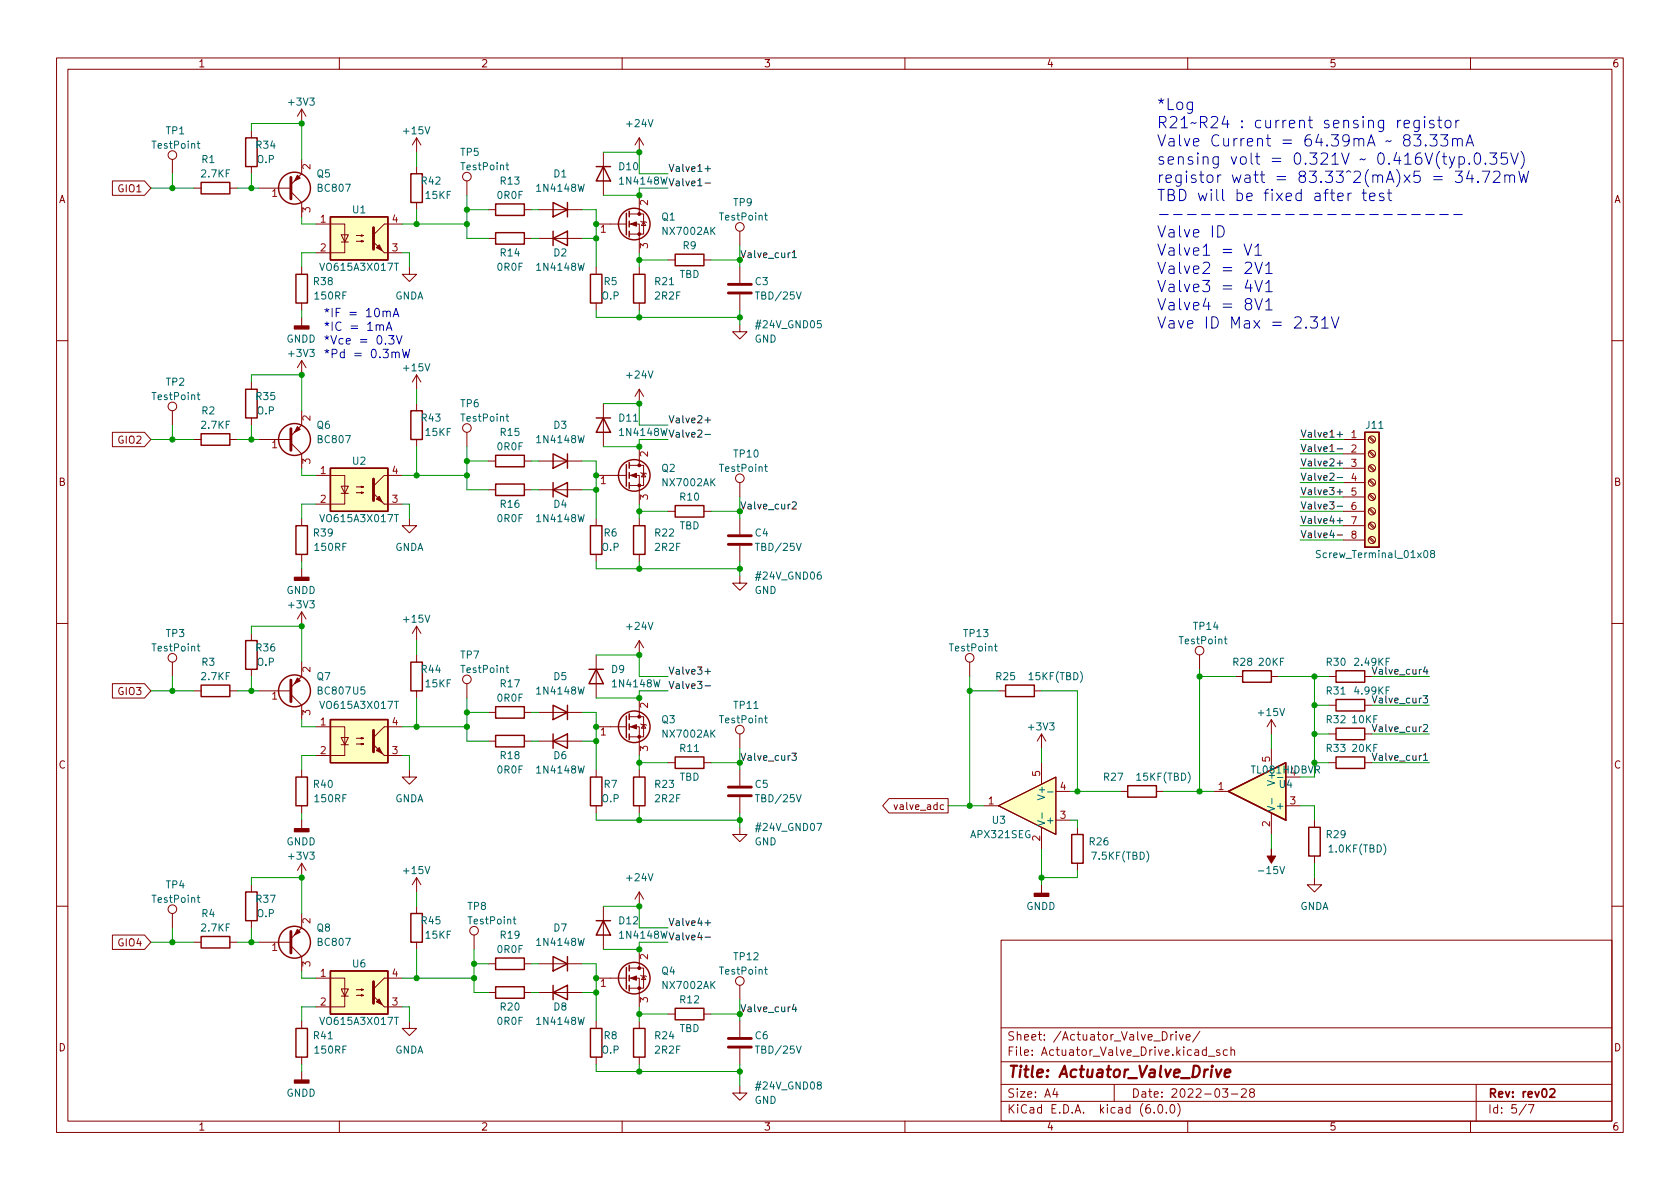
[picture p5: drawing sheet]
<svg xmlns="http://www.w3.org/2000/svg" width="297mm" height="210mm" viewBox="0 0 297 210" stroke-linecap="round" stroke-linejoin="round" font-family="sans-serif">
<g fill="none" stroke="#840000" stroke-width=".18">
<path d="M10 10.2h277v190.1h-277zM12 12.2h273v186.1h-273zM53.3 19.3v2.5M53.3 19.3l-.7 1.3M53.3 19.3l.8 1.3M60 10.2v2M110 10.2v2M160 10.2v2M210 10.2v2M260 10.2v2M19.9 32h5.7l1.1 1.3-1.1 1.2h-5.7zM30.5 28.2v2.5"/>
<path d="M34.3 33.3h1.3M40.6 33.3h1.3M44.4 23.1v1.3M44.4 29.5v1.2M45.7 33.3h5.7M51.4 33.9l1.9 1.9v2.5M53.3 28.2v2.5l-1.9 1.9M55.9 39.6h5.1v5.1h-5.1M71.1 39.6h-3.2l-1.9 1.9M73.7 24.4v2.5M73.7 29.5v1.2M73.7 35.8v1.3"/>
<path d="M73.7 24.4l-.8 1.2M73.7 24.4l.7 1.2M82.5 32v2.5M86.4 37.1h1.2M92.7 37.1h1.3M95.2 37.1h7.7M105.4 39.6h5.3M106.7 26.9v7.6M111.3 39.6h1.7v5.1M111.3 37.8h2.5v3.6h-2.5M113 24.4v2.5M113 34.5v3.3"/>
<path d="M113 24.4l-.7 1.2M113 24.4l.8 1.2M113.3 39.1l.1 .1h.8l.1 .2M113.8 39.2l.4 .7h-.8zM53.3 47.2v1.3M53.3 53.6v1.3M53.3 56.1v1.6M60.3 41.5h1.3l-.6 1.3zM60.3 42.8h1.3M63 42.7h1.3l-.4 .1v-.3l.4 .2M63 41.7h1.3l-.4 .1v-.3l.4 .2M67.9 44.7h3.2"/>
<path d="M72.4 47.2v1.3h1.3l-1.3 1.3-1.3-1.3h1.3M86.4 42.2h1.2M92.7 42.2h1.3M95.2 42.2h7.7M105.4 47.2v1.3M105.4 53.6v1.3M113 47.2v1.3M113 53.6v1.3M118.1 46h1.3M124.5 46h1.2M130.8 57.4v1.3h1.3l-1.3 1.2-1.3-1.2h1.3M130.8 40.9v2.5"/>
<path d="M130.8 47.2v2.8M130.8 52.1v2.8M10 60.2h2M19.9 76.4h5.7l1.1 1.3-1.1 1.3h-5.7zM30.5 72.6v2.6M34.3 77.7h1.3M40.6 77.7h1.3M44.4 67.6v1.2M44.4 73.9v1.3M45.7 77.7h5.7M51.4 78.4l1.9 1.9v2.5M53.3 72.6v2.6l-1.9 1.9"/>
<path d="M53.3 63.7v2.6M53.3 63.7l-.7 1.3M53.3 63.7l.8 1.3M73.7 66.3v2.5M73.7 71.4v1.2M73.7 77.7v1.3M73.7 66.3l-.8 1.3M73.7 66.3l.7 1.3M82.5 76.4v2.6M106.7 71.4v7.6M113 68.8v2.6M113 79v3.3"/>
<path d="M113 68.8l-.7 1.3M113 68.8l.8 1.3M237.5 77.7h3.8M242 79.9l.9 .9M242 77.4l.9 .8M242.2 79.8l.9 .8M242.2 77.2l.9 .8M285 60.2h2M53.3 91.7v1.3M53.3 98v1.3M55.9 84.1h5.1v5h-5.1M60.3 86h1.3l-.6 1.2z"/>
<path d="M60.3 87.2h1.3M63 87.1h1.3l-.4 .1v-.2l.4 .1M63 86.1h1.3l-.4 .1v-.2l.4 .1M67.9 89.1h3.2M71.1 84.1h-3.2l-1.9 1.9M72.4 91.7v1.3h1.3l-1.3 1.2-1.3-1.2h1.3M86.4 86.6h1.2M86.4 81.5h1.2M92.7 86.6h1.3M92.7 81.5h1.3M95.2 86.6h7.7M95.2 81.5h7.7"/>
<path d="M105.4 91.7v1.3M105.4 98v1.3M105.4 84.1h5.3M111.3 84.1h1.7v5M111.3 82.3h2.5v3.5h-2.5M113 91.7v1.3M113 98v1.3M113.3 83.6l.1 .1h.8l.1 .1M113.8 83.7l.4 .6h-.8zM118.1 90.4h1.3M124.5 90.4h1.2M130.8 85.3v2.6"/>
<path d="M130.8 91.7v2.8M130.8 96.5v2.8M237.5 80.3h3.8M237.5 82.8h3.8M237.5 85.3h3.8M237.5 87.9h3.8M237.5 90.4h3.8M237.5 93h3.8M237.5 95.5h3.8M242 95.2l.9 .8M242 92.6l.9 .9M242 90.1l.9 .8"/>
<path d="M242 87.5l.9 .9M242 85l.9 .8M242 82.5l.9 .8M242.2 95l.9 .8M242.2 92.5l.9 .8M242.2 89.9l.9 .8M242.2 87.4l.9 .8M242.2 84.8l.9 .9M242.2 82.3l.9 .8M10 110.2h2M30.5 117.1v2.5M44.4 112v1.3"/>
<path d="M44.4 118.4v1.2M53.3 117.1v2.5l-1.9 1.9M53.3 100.6v1.5M53.3 108.2v2.5M53.3 108.2l-.7 1.3M53.3 108.2l.8 1.3M73.7 110.7v2.6M73.7 115.8v1.3M73.7 110.7l-.8 1.3M73.7 110.7l.7 1.3M105.4 115.8v7.6M113 113.3v2.5"/>
<path d="M113 113.3l-.7 1.2M113 113.3l.8 1.2M130.8 101.8v1.3h1.3l-1.3 1.3-1.3-1.3h1.3M171.4 117.1v2.5M212.1 115.8v2.6M218.4 119.6h1.3M224.8 119.6h1.3M234.9 119.6h1.3M241.3 119.6h1.3M285 110.2h2M19.9 120.9h5.7l1.1 1.3-1.1 1.2h-5.7zM34.3 122.2h1.3"/>
<path d="M40.6 122.2h1.3M45.7 122.2h5.7M51.4 122.8l1.9 1.9v2.5M53.3 136.1v1.3M55.9 128.5h5.1v5.1h-5.1M60.3 130.4h1.3l-.6 1.3zM60.3 131.7h1.3M63 131.6h1.3l-.4 .1v-.3l.4 .2M63 130.6h1.3l-.4 .1v-.3l.4 .2M67.9 133.6h3.2M71.1 128.5h-3.2l-1.9 1.9M72.4 136.1v1.3h1.3l-1.3 1.3-1.3-1.3h1.3"/>
<path d="M73.7 122.2v1.2M82.5 120.9v2.5M86.4 126h1.2M86.4 131.1h1.2M92.7 126h1.3M92.7 131.1h1.3M95.2 126h7.7M95.2 131.1h7.7M105.4 136.1v1.3M105.4 128.5h5.3M111.3 128.5h1.7v5.1M111.3 126.7h2.5v3.6h-2.5"/>
<path d="M113 123.4v3.3M113 136.1v1.3M113.3 128l.1 .1h.8l.1 .2M113.8 128.1l.4 .7h-.8zM118.1 134.9h1.3M124.5 134.9h1.2M130.8 129.8v2.5M130.8 136.1v2.8M176.5 122.2h1.3M182.9 122.2h1.2M184.1 129.8v2.5M184.1 134.9v3.8"/>
<path d="M184.1 129.8l-.7 1.3M184.1 129.8l.8 1.3M186.7 139.9h2.5M198.1 139.9h1.3M204.5 139.9h1.2M214.6 139.9h2.6M224.8 127.2v2.6M224.8 132.3v3.8M224.8 127.2l-.8 1.3M224.8 127.2l.8 1.3M234.9 124.7h1.3M234.9 129.8h1.3"/>
<path d="M234.9 134.9h1.3M241.3 124.7h1.3M241.3 129.8h1.3M241.3 134.9h1.3M44.4 156.5v1.2M53.3 142.5v1.3M53.3 145v1.6M53.3 152.6v2.6M53.3 152.6l-.7 1.3M53.3 152.6l.8 1.3M73.7 155.2v2.5M73.7 155.2l-.8 1.3"/>
<path d="M73.7 155.2l.7 1.3M105.4 142.5v1.3M113 157.7l-.7 1.3M113 142.5v1.3M113 157.7v2.6M113 157.7l.8 1.3M130.8 146.3v1.3h1.3l-1.3 1.2-1.3-1.2h1.3M130.8 141v2.8M157.2 141.2h10.4v2.6h-10.4l-1.1-1.3zM158.1 142.3l.3 .9 .3-.9M174 142.5h2.5M176.5 142.5l10.2-5.1v10.2z"/>
<path d="M184.1 146.3v3.8M184.1 156.5v1.5M186.7 145h2.5M190.5 146.3v1.3M190.5 152.6v1.3M224.8 143.8v3.8M227.3 142.5h2.6M232.4 155.2v1.3h1.3l-1.3 1.2-1.3-1.2h1.3M232.4 145v1.3M232.4 151.4v1.2M10 160.2h2M19.9 165.3h5.7l1.1 1.3-1.1 1.3h-5.7z"/>
<path d="M30.5 161.5v2.6M34.3 166.6h1.3M40.6 166.6h1.3M44.4 162.8v1.3M45.7 166.6h5.7M51.4 167.3l1.9 1.9v2.5M53.3 161.5v2.6l-1.9 1.9M55.9 173h5.1v5h-5.1M60.3 174.9h1.3l-.6 1.2zM60.3 176.1h1.3M63 176h1.3l-.4 .1v-.2l.4 .1M63 175h1.3l-.4 .1v-.2l.4 .1"/>
<path d="M67.9 178h3.2M71.1 173h-3.2l-1.9 1.9M73.7 160.3v1.2M73.7 166.6v1.3M83.8 165.3v2.6M86.4 170.4h1.2M86.4 175.5h1.2M92.7 170.4h1.3M92.7 175.5h1.3M95.2 170.4h7.7M95.2 175.5h7.7M105.4 173h5.3"/>
<path d="M106.7 160.3v7.6M111.3 173h1.7v5M111.3 171.2h2.5v3.5h-2.5M113 167.9v3.3M113.3 172.5l.1 .1h.8l.1 .1M113.8 172.6l.4 .6h-.8zM118.1 179.3h1.3M124.5 179.3h1.2M130.8 174.2v2.6M177 166.3h108v32h-108zM285 160.2h2M53.3 180.6v1.3"/>
<path d="M53.3 186.9v1.3M53.3 189.5v1.5M60 198.3v2M72.4 180.6v1.3h1.3l-1.3 1.2-1.3-1.2h1.3M105.4 180.6v1.3M105.4 186.9v1.3M110 198.3v2M113 180.6v1.3M113 186.9v1.3M130.8 192v1.3h1.3l-1.3 1.3-1.3-1.3h1.3M130.8 180.6v2.8M130.8 185.4v2.8"/>
<path d="M160 198.3v2M177 194.8h108M177 191.8h108M177 187.8h108M177 181.8h108M186.5 192.5l-.4 1h1M186.9 193v1M197 191.8v3M204.1 196.7v.1M204.9 195.4l.2-.1a.81 .81 0 0 1 .6 .7 .81 .81 0 0 1-.3 .8h-.2a.81 .81 0 0 1-.6-.6 .81 .81 0 0 1 .3-.8zM206.2 196.7v.1M207 182.9v1"/>
<path d="M207.1 195.4l.1-.1a.81 .81 0 0 1 .6 .7 .81 .81 0 0 1-.3 .8h-.1a.81 .81 0 0 1-.6-.6 .81 .81 0 0 1 .3-.8zM207.4 182.9l-.3 .1-.1 .2M207.9 182.4v.2M207.9 182.9v1M208.2 195.1a1.72 1.72 0 0 1 0 2.3M208.5 182.9l.4 1 .3-1M209.7 183.4l.7-.1v-.3l-.5-.1-.2 .2 .1 .8h.6M210 198.3v2M212.1 182.4l-1.2 1.9M213.3 185.7l-.4-.1-.3 .3v.4l.1 .3h.6M213.3 185.1v1.5M213.6 186.8h1.2"/>
<path d="M215.6 185.7l-.3-.1-.2 .2v.3l.5 .1v.4h-.5M216.1 192.5h1l-.5 .6 .4 .1v.7l-.2 .1h-.4l-.3-.1M217 185.7l-.4-.1-.3 .3v.4l.1 .3h.6M217.6 185.8l.3-.2 .3 .1 .1 .9M217.6 185.1v1.5M217.7 193.5h1.2M219.5 192.7l.6-.2 .2 .2 .1 .3-1 1h1M221.2 193.2l-.3-.3 .1-.2 .2-.2 .4 .1 .2 .2-.1 .2-.6 .2-.2 .3 .1 .4 .2 .1h.4l.2-.3-.1-.4-.2-.1M260 198.3v2M261 191.8v6.5M269.9 195.3l-1.3 1.9M270.2 195.3h1l-.6 1.5"/>
<circle cx="30.5" cy="27.4" r=".76"/>
<circle cx="82.5" cy="31.2" r=".76"/>
<circle cx="130.8" cy="40.1" r=".76"/>
<circle cx="30.5" cy="71.9" r=".76"/>
<circle cx="82.5" cy="75.7" r=".76"/>
<circle cx="242.6" cy="77.7" r=".63"/>
<circle cx="130.8" cy="84.6" r=".76"/>
<circle cx="242.6" cy="80.3" r=".63"/>
<circle cx="242.6" cy="90.4" r=".63"/>
<circle cx="242.6" cy="82.8" r=".63"/>
<circle cx="242.6" cy="95.5" r=".63"/>
<circle cx="242.6" cy="85.3" r=".63"/>
<circle cx="242.6" cy="93" r=".63"/>
<circle cx="242.6" cy="87.9" r=".63"/>
<circle cx="30.5" cy="116.3" r=".76"/>
<circle cx="171.4" cy="116.3" r=".76"/>
<circle cx="212.1" cy="115.1" r=".76"/>
<circle cx="82.5" cy="120.1" r=".76"/>
<circle cx="130.8" cy="129" r=".76"/>
<circle cx="30.5" cy="160.8" r=".76"/>
<circle cx="83.8" cy="164.6" r=".76"/>
<circle cx="130.8" cy="173.5" r=".76"/>
</g>
<path d="M274.1 192.7l.5-.2 .2 .2 .1 .3-.9 1h.9" fill="none" stroke="#840000" stroke-width=".3"/>
<path d="M215 189.1l.3 1.4 .7-1.4M216.5 189.8l1-.2v-.4l-.2-.1-.6 .1-.2 1 .3 .3 .5-.1" fill="none" stroke="#840000" stroke-width=".4"/>
<g fill="none" stroke="#840000" stroke-width=".25">
<path d="M35.6 32.3h5v2h-5zM43.4 24.4h2.1v5.1h-2.1zM58.4 38.3h10.2v7.7h-10.2zM72.6 30.7h2.1v5.1h-2.1zM87.6 36.1h5.1v2h-5.1zM97.8 35.8l2.5 1.3-2.5 1.2zM100.3 35.8v2.5M105.4 29.5h2.5M106.7 29.5l1.2 2.5h-2.5zM110.7 37.7v3.8M111.3 37.3v1M111.3 39.1v1"/>
<path d="M52.3 48.5h2.1v5.1h-2.1zM87.6 41.1h5.1v2.1h-5.1zM97.8 42.2l2.5-1.3v2.5zM97.8 40.9v2.5M104.4 48.5h2v5.1h-2zM111.3 40.9v1M112 48.5h2v5.1h-2zM119.4 45h5.1v2h-5.1zM35.6 76.7h5v2h-5zM43.4 68.8h2.1v5.1h-2.1zM72.6 72.6h2.1v5.1h-2.1zM105.4 73.9h2.5"/>
<path d="M106.7 73.9l1.2 2.5h-2.5zM241.3 76.4h2.5v20.4h-2.5zM52.3 93h2.1v5h-2.1zM58.4 82.8h10.2v7.6h-10.2zM87.6 85.6h5.1v2h-5.1zM87.6 80.5h5.1v2h-5.1zM97.8 86.6l2.5-1.3v2.6zM97.8 80.3l2.5 1.2-2.5 1.3zM97.8 85.3v2.6M100.3 80.3v2.5M104.4 93h2v5h-2zM110.7 82.2v3.8"/>
<path d="M111.3 81.8v1M111.3 83.6v1M111.3 85.3v1.1M112 93h2v5h-2zM119.4 89.4h5.1v2h-5.1zM43.4 113.3h2.1v5.1h-2.1zM72.6 117.1h2.1v5.1h-2.1zM104.1 118.4h2.6M105.4 118.4l1.3 2.5h-2.6zM219.7 118.6h5.1v2h-5.1zM236.2 118.6h5.1v2h-5.1zM35.6 121.2h5v2h-5z"/>
<path d="M52.3 137.4h2.1v5.1h-2.1zM58.4 127.2h10.2v7.7h-10.2zM87.6 130h5.1v2.1h-5.1zM87.6 125h5.1v2h-5.1zM97.8 124.7l2.5 1.3-2.5 1.2zM97.8 131.1l2.5-1.3v2.5zM97.8 129.8v2.5M100.3 124.7v2.5M104.4 137.4h2v5.1h-2zM110.7 126.6v3.8M111.3 126.2v1M111.3 128v1"/>
<path d="M111.3 129.8v1M112 137.4h2v5.1h-2zM119.4 133.9h5.1v2h-5.1zM177.8 121.2h5.1v2h-5.1zM199.4 138.9h5.1v2.1h-5.1zM217.2 139.9l10.1-5v10.1zM236.2 123.7h5.1v2h-5.1zM236.2 128.8h5.1v2h-5.1zM236.2 133.9h5.1v2h-5.1zM43.4 157.7h2.1v5.1h-2.1zM189.5 147.6h2v5h-2zM231.4 146.3h2v5.1h-2z"/>
<path d="M35.6 165.6h5v2h-5zM58.4 171.7h10.2v7.6h-10.2zM72.6 161.5h2.1v5.1h-2.1zM87.6 174.5h5.1v2h-5.1zM87.6 169.4h5.1v2h-5.1zM97.8 169.2l2.5 1.2-2.5 1.3zM97.8 175.5l2.5-1.3v2.6zM97.8 174.2v2.6M100.3 169.2v2.5M105.4 162.8h2.5M106.7 162.8l1.2 2.5h-2.5zM110.7 171.1v3.8"/>
<path d="M111.3 170.7v1M111.3 172.5v1M111.3 174.2v1.1M119.4 178.3h5.1v2h-5.1zM52.3 181.9h2.1v5h-2.1zM104.4 181.9h2v5h-2zM112 181.9h2v5h-2z"/>
<circle cx="52.1" cy="33.3" r="2.82"/>
<circle cx="112.1" cy="39.6" r="2.79"/>
<circle cx="52.1" cy="77.7" r="2.82"/>
<circle cx="112.1" cy="84.1" r="2.79"/>
<circle cx="52.1" cy="122.2" r="2.82"/>
<circle cx="112.1" cy="128.5" r="2.79"/>
<circle cx="52.1" cy="166.6" r="2.82"/>
<circle cx="112.1" cy="173" r="2.79"/>
</g>
<g fill="#840000" stroke="#840000" stroke-width=".18">
<path d="M224.8 150.1v1.3h.8l-.8 1.2-.8-1.2h.8z"/>
<path d="M52.6 75.4l.5 .5-1 .5z"/>
<path d="M111.5 173l1-.4v.7z"/>
<path d="M52.6 31l.5 .5-1 .5z"/>
<path d="M66 42.8l1.9 1.9z"/>
<path d="M66.5 43.8l.6-.5 .5 1z"/>
<path d="M111.5 84.1l1-.4v.7z"/>
<path d="M111.5 128.5l1-.4v.8z"/>
<path d="M66 131.7l1.9 1.9z"/>
<path d="M66.5 132.7l.6-.5 .5 1z"/>
<path d="M52.6 119.9l.5 .5-1 .5z"/>
<path d="M66 87.2l1.9 1.9z"/>
<path d="M66.5 88.3l.6-.5 .5 1z"/>
<path d="M66 176.1l1.9 1.9z"/>
<path d="M66.5 177.2l.6-.5 .5 1z"/>
<path d="M52.6 164.3l.5 .5-1 .5z"/>
<path d="M111.5 39.6l1-.4v.8z"/>
<circle cx="113" cy="174.7" r=".25"/>
<circle cx="113" cy="171.2" r=".25"/>
<circle cx="113" cy="85.8" r=".25"/>
<circle cx="113" cy="82.3" r=".25"/>
<circle cx="113" cy="130.3" r=".25"/>
<circle cx="113" cy="126.7" r=".25"/>
<circle cx="113" cy="41.4" r=".25"/>
<circle cx="113" cy="37.8" r=".25"/>
</g>
<g fill="#ffffc2" stroke="#ffffc2" stroke-width=".18">
<path d="M217.2 139.9l10.1-5v10.1z"/>
<path d="M241.3 76.4h2.5v20.4h-2.5z"/>
<path d="M176.5 142.5l10.2-5.1v10.2z"/>
<path d="M58.4 38.3h10.2v7.7h-10.2z"/>
<path d="M58.4 127.2h10.2v7.7h-10.2z"/>
<path d="M58.4 82.8h10.2v7.6h-10.2z"/>
<path d="M58.4 171.7h10.2v7.6h-10.2z"/>
</g>
<g fill="none" stroke="#006464" stroke-width=".18">
<path d="M34.9 25.4h.4M35 25v1l.3 .2M89.5 29.2h.4M89.6 28.8v1.1l.3 .1M135.2 38.1h.5M135.4 37.7v1l.3 .2M34.9 69.8h.4M35 69.4v1.1l.3 .2M89.5 73.6h.4M89.6 73.2v1.1l.3 .2M135.2 82.5h.5M135.4 82.1v1.1l.3 .2"/>
<path d="M233.5 97.4l-.5-.1-.2 .2v.3l.5 .3 .2 .3-.3 .2h-.5M253.2 97.9l-.3-.3 .1-.1 .2-.2 .3 .1 .2 .2-.1 .2-.5 .1-.2 .2v.3l.3 .2h.3l.2-.2-.1-.4-.2-.1M34.9 114.3h.4M35 113.9v1l.3 .2M89.5 118.1h.4M89.6 117.7v1.1l.3 .1M175.8 114.3h.5M176 113.9v1l.3 .2M216.5 113h.4M216.6 112.6v1.1l.3 .2M135.2 127h.5M135.4 126.6v1l.3 .2"/>
<path d="M34.9 158.7h.4M35 158.3v1.1l.3 .2M183.5 145.1l1.2 .5-1.2 .4M184.2 143.7v1M185.2 140h1M224.1 142.6l1.3 .4-1.3 .4M224.9 141.2v1M90.7 162.5h.5M90.9 162.1v1.1l.3 .2M135.2 171.4h.5M135.4 171v1.1l.3 .2"/>
</g>
<g fill="none" stroke="#840000" stroke-width=".51">
<path d="M51.4 31.4v3.8M66 40.3v3.8M128.8 51.8h4M128.8 50.3h4M51.4 75.8v3.8M66 84.7v3.8M128.8 96.3h4M128.8 94.7h4M51.4 120.3v3.8M66 129.2v3.8M128.8 139.2h4M128.8 140.7h4"/>
<path d="M51.4 164.7v3.8M66 173.6v3.8M128.8 185.2h4M128.8 183.6h4"/>
</g>
<g fill="#840000" stroke="#840000" stroke-width=".25">
<path d="M182.9 158h2.5v.5h-2.5z"/>
<path d="M52.1 146.6h2.5v.5h-2.5z"/>
<path d="M52.1 102.1h2.5v.5h-2.5z"/>
<path d="M52.1 191h2.5v.5h-2.5z"/>
<path d="M52.1 57.7h2.5v.5h-2.5z"/>
</g>
<g fill="none" stroke="#0f0f0f" stroke-width=".18">
<path d="M124.7 29.8h.9M124.7 32.4h.9M125.1 29.4v.9M140.1 44.7l.3-.4v1.3M140.1 45.6h.7M124.7 76.8h.9M124.7 74.3h.9M125.1 73.8v1M236.4 76.8h1M236.4 79.4h1M236.9 76.3v1M140.1 88.9l.5-.2 .2 .4-.8 .9h.8"/>
<path d="M236.4 81.9h1M236.4 89.5h1M236.4 87h1M236.4 84.4h1M236.4 92.1h1M236.4 94.6h1M236.9 81.4v1M236.9 86.5v1M236.9 91.6v.9M124.7 118.7h.9M125.1 118.3v.9M242.6 117.9l.4 1.3 .5-1.3"/>
<path d="M124.7 121.3h.9M140 133.2h.8l-.4 .5 .3 .1v.5l-.1 .2-.6-.2M242.6 133.2l.4 1.3 .5-1.3M242.6 128.1l.4 1.3 .5-1.3M242.6 123l.4 1.3 .5-1.3M124.7 163.2h.9M124.7 165.7h.9M125.1 162.7v1M140.4 177.6l-.3 .9h.8M140.7 178.1v.8"/>
</g>
<g fill="none" stroke="#0000c2" stroke-width=".18">
<path d="M205 37.9h1.5M207.5 37.9h1.5M210 37.9h1.5M212.5 37.9h1.5M214.9 37.9h1.6M215.3 39.9a1.05 1.05 0 0 1 1.1 .7 1.05 1.05 0 0 1-.3 1.2l-.8 .1zM217.4 37.9h1.5M219.9 37.9h1.5M222.4 37.9h1.5M224.8 37.9h1.6M227.3 37.9h1.5M229.8 37.9h1.5"/>
<path d="M232.3 37.9h1.5M234.7 37.9h1.6M237.2 37.9h1.5M238.4 34.1v1.4M238.9 34.1a.51 .51 0 0 0-.5 .4M239.7 37.9h1.5M240.8 34.1h.8M241.1 33.5v1.7l.1 .2 .4 .1M242.2 34.8l.9-.2-.1-.4-.5-.1-.3 .3 .1 1 .2 .1 .5-.1M242.2 37.9h1.5M244.6 34.2l-.4-.1-.3 .3 .1 .3 .6 .2 .1 .2-.1 .3-.1 .1-.6-.1M244.6 37.9h1.6"/>
<path d="M245.3 34.1h.8M245.6 33.5v1.7l.1 .2 .4 .1M247.1 37.9h1.5M248.3 21.9l.9-.2-.1-.3-.6-.1-.2 .3 .1 .9 .1 .1 .6-.1M249.6 37.9h1.5M250 23.8h1.2l-.7 .8a.54 .54 0 0 1 .7 .4v.4l-.2 .3-.7 .1-.3-.2M250.9 21.3v1.6a.54 .54 0 0 1-.8 .3M250.9 21.4l-.5-.1-.4 .4v.5l.2 .3 .2 .1 .5-.1M251.9 20.6l-.1 .1 .1 .1 .1-.1-.1-.1v.2M251.9 21.3v1.3M252.1 25.6l.1 .1-.1 .1-.1-.1 .1-.1v.2M252.1 37.9h1.5"/>
<path d="M252.8 23.8h1.3l-.7 .8a.55 .55 0 0 1 .7 .4v.4l-.2 .3-.8 .1-.3-.2M253.5 21.4l-.5-.1-.3 .3 .1 .2 .7 .2 .1 .2-.1 .3-.2 .1-.6-.1M254.2 21.3h.7M254.5 20.6v1.7v.2l.4 .1M254.5 37.9h1.6M254.7 23.8h1.3l-.7 .8a.54 .54 0 0 1 .7 .4v.4l-.2 .3-.8 .1-.3-.2M255.6 21.5a.54 .54 0 0 1 .5-.2 .54 .54 0 0 1 .4 .4v.5a.54 .54 0 0 1-.5 .4 .54 .54 0 0 1-.5-.4zM256.8 24.7a.5 .5 0 0 1 .9 .1v1M256.8 24.5v1.3M257 37.9h1.5M257.3 30.3h1.2l-.6 .7a.54 .54 0 0 1 .6 .4v.5l-.1 .3-.8 .1-.3-.2M257.4 21.3v1.3"/>
<path d="M257.7 24.8l.3-.3 .5 .1v1.2M258 21.3a.51 .51 0 0 0-.6 .4M258 27.8l.5-.1 .4 .4v.6l-.2 .2-.2 .1-.5-.1M258 27.7v2M259.2 25.8l.7-2 .6 2M259.4 25.3h1M259.8 28.9h.1l-.1 .1-.1-.1h.1v.1M259.8 30.2l-.5 1.4h1.2M260.3 30.9v1.4M260.9 27.1a.47 .47 0 0 1 .8 .3 1.03 1.03 0 0 1-.6 1.6 1.33 1.33 0 0 1-.2-1.9zM261.3 32.1l.1 .1-.1 .1-.1-.1 .1-.1v.2M262.1 30.3h1.3l-.9 2"/>
<path d="M262.6 28.9h.1l-.1 .1-.1-.1h.1v.1M263.4 27h1.2l-.6 .8a.54 .54 0 0 1 .6 .4v.5l-.1 .2-.8 .1-.3-.1M264.1 30.5l.3-.2h.4a.54 .54 0 0 1 .3 .8l-1.1 1.2h1.2M266.1 31.1a.5 .5 0 0 1 .8 .1v1.1M266.1 30.9v1.4M266.5 27h-1l-.1 1 .3-.2 .7 .1 .1 .3v.7l-.3 .1h-.5l-.3-.1M266.9 31.2l.3-.3 .5 .1 .1 1.3M267.1 27l.7 2 .7-2M268.5 30.3l.5 2 .4-1.5 .4 1.5 .5-2M268.9 26.8a2.29 2.29 0 0 1 0 3M67.2 57.6l.2-.2 .3 .1 .1 .9M67.7 55.2l.2-.2 .4 .1 .1 .9"/>
<path d="M68.3 58.4l.5-1.5 .5 1.5M68.4 55.2l.2-.2 .3 .1 .1 .9M68.4 58h.8M68.7 59.3h1l-.5 .6 .4 .2v.6l-.2 .1h-.5l-.2-.1M69.5 56l.5-1.5 .5 1.5M69.7 55.6h.7M70.1 59.3l.5 1.5 .5-1.5M220 43.1l.6 2 .7-2M221.9 43.7l.6-.6v2M221.9 46.4l.6 2 .7-2M221.9 49.6l.6 2 .7-2M221.9 52.8l.6 2 .7-2"/>
<path d="M221.9 45.1h1.1M223.8 46.9l.6-.5v2M223.8 50.2l.6-.6v2M223.8 53.4l.6-.6v2M223.8 48.4h1.1M223.8 51.6h1.1M223.8 54.8h1.1M231.7 56h1.2l-.6 .8a.54 .54 0 0 1 .6 .4v.4l-.2 .3-.7 .1-.3-.2M233.7 56.6l.6-.6v2M233.7 58h1.1M235.4 56l.7 2 .6-2M69.9 62.5l.3-.2h.3l.1 1"/>
<path d="M71.2 61.8l.3 1.5 .3-1.1 .3 1.1 .3-1.5"/>
</g>
<g fill="none" stroke="#009600" stroke-width=".18">
<path d="M26.7 33.3h7.6M30.5 30.7v2.6M41.9 33.3h3.8M44.4 23.1v-1.3h8.9v6.4M44.4 30.7v2.6M53.3 38.3v1.3h2.6M71.1 39.6h11.4M73.7 26.9v2.6M73.7 37.1v2.5M82.5 34.5v7.7h3.9M82.5 37.1h3.9M94 37.1h1.2"/>
<path d="M102.9 37.1h2.5v10.1M106.7 26.9h6.3v3.8h5.1M118.1 33.3h-5.1v1.2h-6.3M53.3 54.9v1.2M55.9 44.7h-2.6v2.5M71.1 44.7h1.3v2.5M94 42.2h1.2M102.9 42.2h2.5M105.4 54.9v1.2h25.4M113 44.7v2.5M113 54.9v1.2M113 46h5.1"/>
<path d="M125.7 46h5.1M130.8 43.4v3.8M130.8 54.9v2.5M26.7 77.7h7.6M30.5 75.2v2.5M41.9 77.7h3.8M44.4 67.6v-1.3h8.9v6.3M44.4 75.2v2.5M73.7 68.8v2.6M73.7 79v5.1M82.5 79v7.6h3.9M106.7 71.4h6.3v3.8h5.1"/>
<path d="M118.1 77.7h-5.1v1.3h-6.3M229.9 77.7h7.6M53.3 82.8v1.3h2.6M53.3 99.3v1.3M55.9 89.1h-2.6v2.6M71.1 89.1h1.3v2.6M71.1 84.1h11.4M82.5 81.5h3.9M94 86.6h1.2M94 81.5h1.2M102.9 81.5h2.5v10.2M102.9 86.6h2.5"/>
<path d="M105.4 99.3v1.3h25.4M113 89.1v2.6M113 99.3v1.3M113 90.4h5.1M125.7 90.4h5.1M130.8 87.9v3.8M130.8 99.3v2.5M229.9 90.4h7.6M229.9 93h7.6M229.9 95.5h7.6M229.9 82.8h7.6M229.9 80.3h7.6"/>
<path d="M229.9 85.3h7.6M229.9 87.9h7.6M30.5 119.6v2.6M44.4 112v-1.3h8.9v6.4M44.4 119.6v2.6M73.7 113.3v2.5M105.4 115.8h7.6v3.8h5.1M171.4 119.6v22.9M212.1 119.6h6.3M212.1 118.4v21.5M226.1 119.6h8.8M232.4 119.6v17.8"/>
<path d="M242.6 119.6h10.1M26.7 122.2h7.6M41.9 122.2h3.8M53.3 127.2v1.3h2.6M55.9 133.6h-2.6v2.5M71.1 133.6h1.3v2.5M71.1 128.5h11.4M73.7 123.4v5.1M82.5 126h3.9M82.5 123.4v7.7h3.9M94 126h1.2M94 131.1h1.2"/>
<path d="M102.9 126h2.5v10.1M102.9 131.1h2.5M113 133.6v2.5M113 134.9h5.1M118.1 122.2h-5.1v1.2h-7.6M125.7 134.9h5.1M130.8 132.3v3.8M171.4 122.2h5.1M184.1 122.2h6.4v17.7M184.1 132.3v2.6M189.2 139.9h8.9M205.7 139.9h8.9"/>
<path d="M224.8 129.8v2.5M232.4 124.7h2.5M232.4 134.9h2.5M232.4 129.8h2.5M242.6 124.7h10.1M242.6 134.9h10.1M242.6 129.8h10.1M44.4 156.5v-1.3h8.9v6.3M53.3 143.8v1.2M73.7 157.7v2.6M105.4 143.8v1.2h25.4M113 143.8v1.2"/>
<path d="M130.8 143.8v2.5M167.6 142.5h6.4M184.1 150.1v6.4M189.2 145h1.3v1.3M190.5 153.9v1.3h-6.4M224.8 147.6v2.5M229.9 142.5h2.5v2.5M232.4 152.6v2.6M26.7 166.6h7.6M30.5 164.1v2.5M41.9 166.6h3.8M44.4 164.1v2.5"/>
<path d="M53.3 171.7v1.3h2.6M55.9 178h-2.6v2.6M71.1 173h12.7M71.1 178h1.3v2.6M73.7 167.9v5.1M83.8 167.9v7.6h2.6M83.8 170.4h2.6M94 175.5h1.2M94 170.4h1.2M102.9 170.4h2.5v10.2M102.9 175.5h2.5M106.7 160.3h6.3v3.8h5.1"/>
<path d="M113 178v2.6M113 179.3h5.1M118.1 166.6h-5.1v1.3h-6.3M125.7 179.3h5.1M130.8 176.8v3.8M53.3 188.2v1.3M105.4 188.2v1.3h25.4M113 188.2v1.3M130.8 188.2v3.8"/>
</g>
<g fill="#009600" stroke="#009600" stroke-width=".18">
<circle cx="113" cy="167.9" r=".46"/>
<circle cx="113" cy="160.3" r=".46"/>
<circle cx="113" cy="179.3" r=".46"/>
<circle cx="113" cy="189.5" r=".46"/>
<circle cx="105.4" cy="173" r=".46"/>
<circle cx="105.4" cy="175.5" r=".46"/>
<circle cx="130.8" cy="189.5" r=".46"/>
<circle cx="190.5" cy="139.9" r=".46"/>
<circle cx="184.1" cy="155.2" r=".46"/>
<circle cx="171.4" cy="122.2" r=".46"/>
<circle cx="171.4" cy="142.5" r=".46"/>
<circle cx="113" cy="134.9" r=".46"/>
<circle cx="130.8" cy="145" r=".46"/>
<circle cx="113" cy="123.4" r=".46"/>
<circle cx="113" cy="115.8" r=".46"/>
<circle cx="105.4" cy="131.1" r=".46"/>
<circle cx="113" cy="145" r=".46"/>
<circle cx="105.4" cy="128.5" r=".46"/>
<circle cx="232.4" cy="124.7" r=".46"/>
<circle cx="232.4" cy="119.6" r=".46"/>
<circle cx="232.4" cy="134.9" r=".46"/>
<circle cx="232.4" cy="129.8" r=".46"/>
<circle cx="130.8" cy="100.6" r=".46"/>
<circle cx="113" cy="90.4" r=".46"/>
<circle cx="113" cy="100.6" r=".46"/>
<circle cx="212.1" cy="119.6" r=".46"/>
<circle cx="212.1" cy="139.9" r=".46"/>
<circle cx="83.8" cy="173" r=".46"/>
<circle cx="83.8" cy="170.4" r=".46"/>
<circle cx="105.4" cy="86.6" r=".46"/>
<circle cx="105.4" cy="84.1" r=".46"/>
<circle cx="44.4" cy="122.2" r=".46"/>
<circle cx="30.5" cy="122.2" r=".46"/>
<circle cx="82.5" cy="126" r=".46"/>
<circle cx="53.3" cy="110.7" r=".46"/>
<circle cx="73.7" cy="128.5" r=".46"/>
<circle cx="82.5" cy="128.5" r=".46"/>
<circle cx="73.7" cy="173" r=".46"/>
<circle cx="44.4" cy="166.6" r=".46"/>
<circle cx="30.5" cy="166.6" r=".46"/>
<circle cx="53.3" cy="155.2" r=".46"/>
<circle cx="113" cy="34.5" r=".46"/>
<circle cx="113" cy="46" r=".46"/>
<circle cx="105.4" cy="42.2" r=".46"/>
<circle cx="105.4" cy="39.6" r=".46"/>
<circle cx="113" cy="26.9" r=".46"/>
<circle cx="130.8" cy="56.1" r=".46"/>
<circle cx="53.3" cy="66.3" r=".46"/>
<circle cx="30.5" cy="77.7" r=".46"/>
<circle cx="73.7" cy="84.1" r=".46"/>
<circle cx="82.5" cy="84.1" r=".46"/>
<circle cx="82.5" cy="81.5" r=".46"/>
<circle cx="44.4" cy="77.7" r=".46"/>
<circle cx="73.7" cy="39.6" r=".46"/>
<circle cx="82.5" cy="39.6" r=".46"/>
<circle cx="44.4" cy="33.3" r=".46"/>
<circle cx="53.3" cy="21.8" r=".46"/>
<circle cx="30.5" cy="33.3" r=".46"/>
<circle cx="113" cy="56.1" r=".46"/>
<circle cx="113" cy="71.4" r=".46"/>
<circle cx="113" cy="79" r=".46"/>
<circle cx="82.5" cy="37.1" r=".46"/>
</g>
<g font-size="2.8" fill="#0000c2">
<text x="204.5" y="19.5">*Log</text>
<text x="204.5" y="22.7">R21~R24 : current sensing registor</text>
<text x="204.5" y="25.9">Valve Current = 64.39mA ~ 83.33mA</text>
<text x="204.5" y="29.1">sensing volt = 0.321V ~ 0.416V(typ.0.35V)</text>
<text x="204.5" y="32.4">registor watt = 83.33^2(mA)x5 = 34.72mW</text>
<text x="204.5" y="35.6">TBD will be fixed after test</text>
<text x="204.5" y="42">Valve ID</text>
<text x="204.5" y="45.2">Valve1 = V1</text>
<text x="204.5" y="48.5">Valve2 = 2V1</text>
<text x="204.5" y="51.7">Valve3 = 4V1</text>
<text x="204.5" y="54.9">Valve4 = 8V1</text>
<text x="204.5" y="58.1">Vave ID Max = 2.31V</text>
</g>
<text font-size="2.8" fill="#840000" x="178" y="190.6">Title: Actuator_Valve_Drive</text>
<g font-size="2.1" fill="#0000c2">
<text x="57.1" y="56.1">*IF = 10mA</text>
<text x="57.1" y="58.5">*IC = 1mA</text>
<text x="57.1" y="60.9">*Vce = 0.3V</text>
<text x="57.1" y="63.3">*Pd = 0.3mW</text>
</g>
<g font-size="2.1" fill="#840000">
<text x="178" y="184">Sheet: /Actuator_Valve_Drive/</text>
<text x="178" y="186.7">File: Actuator_Valve_Drive.kicad_sch</text>
<text x="178" y="196.9">KiCad E.D.A. kicad (6.0.0)</text>
<text x="178" y="194.1">Size: A4</text>
<text x="200" y="194.1">Date: 2022-03-28</text>
<text x="263" y="194.1">Rev: rev02</text>
<text x="263" y="196.9">Id: 5/7</text>
</g>
<g font-size="1.8" fill="#840000">
<text x="35" y="11.9">1</text>
<text x="85" y="11.9">2</text>
<text x="135" y="11.9">3</text>
<text x="185" y="11.9">4</text>
<text x="235" y="11.9">5</text>
<text x="285" y="11.9">6</text>
<text x="10.3" y="35.9">A</text>
<text x="21" y="34">GIO1</text>
<text x="285.3" y="35.9">A</text>
<text x="21" y="78.4">GIO2</text>
<text x="10.3" y="85.9">B</text>
<text x="285.3" y="85.9">B</text>
<text x="21" y="122.9">GIO3</text>
<text x="10.3" y="135.9">C</text>
<text x="285.3" y="135.9">C</text>
<text x="158.7" y="143.2">valve_adc</text>
<text x="21" y="167.3">GIO4</text>
<text x="10.3" y="185.9">D</text>
<text x="285.3" y="185.9">D</text>
<text x="35" y="199.9">1</text>
<text x="85" y="199.9">2</text>
<text x="135" y="199.9">3</text>
<text x="185" y="199.9">4</text>
<text x="235" y="199.9">5</text>
<text x="285" y="199.9">6</text>
</g>
<g font-size="1.8" fill="#006464">
<text x="29.4" y="23.7">TP1</text>
<text x="51.2" y="18.7">+3V3</text>
<text x="71.5" y="23.7">+15V</text>
<text x="110.9" y="22.5">+24V</text>
<text x="27.1" y="26.3">TestPoint</text>
<text x="35.7" y="28.8">R1</text>
<text x="45.4" y="26.3">R34</text>
<text x="45.5" y="28.8">O.P</text>
<text x="81.5" y="27.6">TP5</text>
<text x="35.7" y="31.4">2.7KF</text>
<text x="56" y="31.4">Q5</text>
<text x="56.3" y="33.9">BC807</text>
<text x="74.6" y="32.6">R42</text>
<text x="75.3" y="35.2">15KF</text>
<text x="81.7" y="30.1">TestPoint</text>
<text x="88" y="35.2">0R0F</text>
<text x="88.5" y="32.6">R13</text>
<text x="95.1" y="33.9">1N4148W</text>
<text x="97.9" y="31.4">D1</text>
<text x="109.5" y="30.1">D10</text>
<text x="62.4" y="37.7">U1</text>
<text x="117" y="39">Q1</text>
<text x="117.3" y="41.5">NX7002AK</text>
<text x="127.4" y="39">TestPoint</text>
<text x="129.7" y="36.4">TP9</text>
<text x="57" y="47.9">VO615A3X017T</text>
<text x="88" y="47.9">0R0F</text>
<text x="88.5" y="45.3">R14</text>
<text x="95.1" y="47.9">1N4148W</text>
<text x="97.9" y="45.3">D2</text>
<text x="120.8" y="44.1">R9</text>
<text x="55.5" y="50.4">R38</text>
<text x="55.8" y="53">150RF</text>
<text x="69.8" y="53">GNDA</text>
<text x="106.4" y="53">O.P</text>
<text x="106.8" y="50.4">R5</text>
<text x="115.9" y="50.4">R21</text>
<text x="115.9" y="53">2R2F</text>
<text x="120.1" y="49.1">TBD</text>
<text x="133.5" y="50.4">C3</text>
<text x="134" y="53">TBD/25V</text>
<text x="133.9" y="58">#24V_GND05</text>
<text x="50.6" y="60.6">GNDD</text>
<text x="51.2" y="63.1">+3V3</text>
<text x="71.5" y="65.7">+15V</text>
<text x="133.4" y="60.6">GND</text>
<text x="27.1" y="70.7">TestPoint</text>
<text x="29.4" y="68.2">TP2</text>
<text x="45.4" y="70.7">R35</text>
<text x="110.9" y="66.9">+24V</text>
<text x="35.7" y="75.8">2.7KF</text>
<text x="35.7" y="73.3">R2</text>
<text x="45.5" y="73.3">O.P</text>
<text x="56" y="75.8">Q6</text>
<text x="74.6" y="74.5">R43</text>
<text x="75.3" y="77.1">15KF</text>
<text x="81.5" y="72">TP6</text>
<text x="81.7" y="74.5">TestPoint</text>
<text x="88.5" y="77.1">R15</text>
<text x="97.9" y="75.8">D3</text>
<text x="109.5" y="74.5">D11</text>
<text x="241.6" y="75.8">J11</text>
<text x="56.3" y="78.4">BC807</text>
<text x="62.4" y="82.2">U2</text>
<text x="88" y="79.6">0R0F</text>
<text x="95.1" y="78.4">1N4148W</text>
<text x="117" y="83.4">Q2</text>
<text x="127.4" y="83.4">TestPoint</text>
<text x="129.8" y="80.9">TP10</text>
<text x="88.5" y="89.8">R16</text>
<text x="97.9" y="89.8">D4</text>
<text x="117.3" y="86">NX7002AK</text>
<text x="120.3" y="88.5">R10</text>
<text x="55.5" y="94.9">R39</text>
<text x="57" y="92.3">VO615A3X017T</text>
<text x="88" y="92.3">0R0F</text>
<text x="95.1" y="92.3">1N4148W</text>
<text x="106.8" y="94.9">R6</text>
<text x="115.9" y="94.9">R22</text>
<text x="120.1" y="93.6">TBD</text>
<text x="133.5" y="94.9">C4</text>
<text x="55.8" y="97.4">150RF</text>
<text x="69.8" y="97.4">GNDA</text>
<text x="106.4" y="97.4">O.P</text>
<text x="115.9" y="97.4">2R2F</text>
<text x="134" y="97.4">TBD/25V</text>
<text x="233.5" y="98.7">Screw_Terminal_01x08</text>
<text x="50.6" y="105">GNDD</text>
<text x="51.2" y="107.6">+3V3</text>
<text x="133.4" y="105">GND</text>
<text x="133.9" y="102.5">#24V_GND06</text>
<text x="29.4" y="112.6">TP3</text>
<text x="71.5" y="110.1">+15V</text>
<text x="110.9" y="111.4">+24V</text>
<text x="170.5" y="112.6">TP13</text>
<text x="208.7" y="113.9">TestPoint</text>
<text x="211.1" y="111.4">TP14</text>
<text x="27.1" y="115.2">TestPoint</text>
<text x="35.7" y="117.7">R3</text>
<text x="45.4" y="115.2">R36</text>
<text x="45.5" y="117.7">O.P</text>
<text x="74.6" y="119">R44</text>
<text x="81.5" y="116.5">TP7</text>
<text x="81.7" y="119">TestPoint</text>
<text x="108.1" y="119">D9</text>
<text x="168" y="115.2">TestPoint</text>
<text x="218.1" y="117.7">R28</text>
<text x="222.6" y="117.7">20KF</text>
<text x="234.6" y="117.7">R30</text>
<text x="239.7" y="117.7">2.49KF</text>
<text x="35.7" y="120.3">2.7KF</text>
<text x="56" y="120.3">Q7</text>
<text x="56.3" y="122.8">BC807 U5</text>
<text x="57" y="125.3">VO615A3X017T</text>
<text x="75.3" y="121.5">15KF</text>
<text x="88" y="124.1">0R0F</text>
<text x="88.5" y="121.5">R17</text>
<text x="95.1" y="122.8">1N4148W</text>
<text x="97.9" y="120.3">D5</text>
<text x="108.5" y="121.5">1N4148W</text>
<text x="129.8" y="125.3">TP11</text>
<text x="176.2" y="120.3">R25</text>
<text x="182.1" y="120.3">15KF(TBD)</text>
<text x="234.6" y="122.8">R31</text>
<text x="239.7" y="122.8">4.99KF</text>
<text x="117" y="127.9">Q3</text>
<text x="117.3" y="130.4">NX7002AK</text>
<text x="127.4" y="127.9">TestPoint</text>
<text x="182" y="129.2">+3V3</text>
<text x="222.6" y="126.6">+15V</text>
<text x="234.6" y="127.9">R32</text>
<text x="239.1" y="127.9">10KF</text>
<text x="88" y="136.8">0R0F</text>
<text x="88.5" y="134.2">R18</text>
<text x="95.1" y="136.8">1N4148W</text>
<text x="97.9" y="134.2">D6</text>
<text x="120.3" y="133">R11</text>
<text x="228.1" y="137.2">4</text>
<text x="234.6" y="133">R33</text>
<text x="239.1" y="133">20KF</text>
<text x="55.5" y="139.3">R40</text>
<text x="55.8" y="141.9">150RF</text>
<text x="69.8" y="141.9">GNDA</text>
<text x="106.4" y="141.9">O.P</text>
<text x="106.8" y="139.3">R7</text>
<text x="115.9" y="139.3">R23</text>
<text x="115.9" y="141.9">2R2F</text>
<text x="120.1" y="138">TBD</text>
<text x="133.5" y="139.3">C5</text>
<text x="134" y="141.9">TBD/25V</text>
<text x="184.8" y="141" transform="rotate(-90 184.8 141)">V+</text>
<text x="195.2" y="138">R27</text>
<text x="201.2" y="138">15KF(TBD)</text>
<text x="225.4" y="138.5" transform="rotate(-90 225.4 138.5)">V+</text>
<text x="226.2" y="143.1">+</text>
<text x="226.2" y="139.3">U4</text>
<text x="50.6" y="149.5">GNDD</text>
<text x="133.4" y="149.5">GND</text>
<text x="133.9" y="146.9">#24V_GND07</text>
<text x="171.8" y="148.2">APX321SEG</text>
<text x="175.5" y="145.7">U3</text>
<text x="185.5" y="145.7">+</text>
<text x="192.7" y="149.5">R26</text>
<text x="234.6" y="148.2">R29</text>
<text x="51.2" y="152">+3V3</text>
<text x="71.5" y="154.6">+15V</text>
<text x="110.9" y="155.8">+24V</text>
<text x="193.3" y="152">7.5KF(TBD)</text>
<text x="222.8" y="154.6">-15V</text>
<text x="235.2" y="150.7">1.0KF(TBD)</text>
<text x="27.1" y="159.6">TestPoint</text>
<text x="29.4" y="157.1">TP4</text>
<text x="45.4" y="159.6">R37</text>
<text x="82.7" y="160.9">TP8</text>
<text x="181.4" y="160.9">GNDD</text>
<text x="229.8" y="160.9">GNDA</text>
<text x="35.7" y="164.7">2.7KF</text>
<text x="35.7" y="162.2">R4</text>
<text x="45.5" y="162.2">O.P</text>
<text x="56" y="164.7">Q8</text>
<text x="56.3" y="167.3">BC807</text>
<text x="74.6" y="163.4">R45</text>
<text x="75.3" y="166">15KF</text>
<text x="83" y="163.4">TestPoint</text>
<text x="88.5" y="166">R19</text>
<text x="95.1" y="167.3">1N4148W</text>
<text x="97.9" y="164.7">D7</text>
<text x="109.5" y="163.4">D12</text>
<text x="62.4" y="171.1">U6</text>
<text x="88" y="168.5">0R0F</text>
<text x="117" y="172.3">Q4</text>
<text x="127.4" y="172.3">TestPoint</text>
<text x="129.8" y="169.8">TP12</text>
<text x="88.5" y="178.7">R20</text>
<text x="97.9" y="178.7">D8</text>
<text x="117.3" y="174.9">NX7002AK</text>
<text x="120.3" y="177.4">R12</text>
<text x="55.5" y="183.8">R41</text>
<text x="57" y="181.2">VO615A3X017T</text>
<text x="88" y="181.2">0R0F</text>
<text x="95.1" y="181.2">1N4148W</text>
<text x="106.8" y="183.8">R8</text>
<text x="115.9" y="183.8">R24</text>
<text x="120.1" y="182.5">TBD</text>
<text x="133.5" y="183.8">C6</text>
<text x="55.8" y="186.3">150RF</text>
<text x="69.8" y="186.3">GNDA</text>
<text x="106.4" y="186.3">O.P</text>
<text x="115.9" y="186.3">2R2F</text>
<text x="134" y="186.3">TBD/25V</text>
<text x="50.6" y="193.9">GNDD</text>
<text x="133.4" y="195.2">GND</text>
<text x="133.9" y="192.7">#24V_GND08</text>
</g>
<g font-size="1.8" fill="#a90000">
<text x="54.9" y="30" transform="rotate(-90 54.9 30)">2</text>
<text x="48.1" y="34.8">1</text>
<text x="54.9" y="37.6" transform="rotate(-90 54.9 37.6)">3</text>
<text x="56.7" y="39.4">1</text>
<text x="69.4" y="39.4">4</text>
<text x="106.2" y="41.1">1</text>
<text x="114.6" y="36.3" transform="rotate(-90 114.6 36.3)">2</text>
<text x="56.7" y="44.4">2</text>
<text x="69.4" y="44.4">3</text>
<text x="114.6" y="43.9" transform="rotate(-90 114.6 43.9)">3</text>
<text x="54.9" y="74.4" transform="rotate(-90 54.9 74.4)">2</text>
<text x="238.9" y="77.5">1</text>
<text x="48.1" y="79.2">1</text>
<text x="54.9" y="82" transform="rotate(-90 54.9 82)">3</text>
<text x="56.7" y="83.8">1</text>
<text x="69.4" y="83.8">4</text>
<text x="114.6" y="80.8" transform="rotate(-90 114.6 80.8)">2</text>
<text x="238.9" y="80">2</text>
<text x="238.9" y="82.5">3</text>
<text x="56.7" y="88.9">2</text>
<text x="69.4" y="88.9">3</text>
<text x="106.2" y="85.6">1</text>
<text x="114.6" y="88.4" transform="rotate(-90 114.6 88.4)">3</text>
<text x="238.9" y="85.1">4</text>
<text x="238.9" y="87.6">5</text>
<text x="238.9" y="90.2">6</text>
<text x="238.9" y="92.7">7</text>
<text x="238.9" y="95.2">8</text>
<text x="54.9" y="118.9" transform="rotate(-90 54.9 118.9)">2</text>
<text x="48.1" y="123.7">1</text>
<text x="114.6" y="125.2" transform="rotate(-90 114.6 125.2)">2</text>
<text x="54.9" y="126.5" transform="rotate(-90 54.9 126.5)">3</text>
<text x="56.7" y="128.3">1</text>
<text x="69.4" y="128.3">4</text>
<text x="106.2" y="130">1</text>
<text x="56.7" y="133.3">2</text>
<text x="69.4" y="133.3">3</text>
<text x="114.6" y="132.8" transform="rotate(-90 114.6 132.8)">3</text>
<text x="183.9" y="137.3" transform="rotate(-90 183.9 137.3)">5</text>
<text x="224.5" y="134.7" transform="rotate(-90 224.5 134.7)">5</text>
<text x="174.8" y="142.2">1</text>
<text x="187.5" y="139.7">4</text>
<text x="215.4" y="139.7">1</text>
<text x="228.1" y="142.2">3</text>
<text x="183.9" y="148.7" transform="rotate(-90 183.9 148.7)">2</text>
<text x="187.5" y="144.8">3</text>
<text x="224.5" y="146.2" transform="rotate(-90 224.5 146.2)">2</text>
<text x="54.9" y="163.3" transform="rotate(-90 54.9 163.3)">2</text>
<text x="48.1" y="168.1">1</text>
<text x="54.9" y="170.9" transform="rotate(-90 54.9 170.9)">3</text>
<text x="56.7" y="172.7">1</text>
<text x="69.4" y="172.7">4</text>
<text x="114.6" y="169.7" transform="rotate(-90 114.6 169.7)">2</text>
<text x="56.7" y="177.8">2</text>
<text x="69.4" y="177.8">3</text>
<text x="106.2" y="174.5">1</text>
<text x="114.6" y="177.3" transform="rotate(-90 114.6 177.3)">3</text>
</g>
<g font-size="1.8" fill="#0f0f0f">
<text x="109.8" y="32.6">1N4148W Valve1-</text>
<text x="118.1" y="30.4">Valve1+</text>
<text x="109.8" y="77.1">1N4148W Valve2-</text>
<text x="118.1" y="74.8">Valve2+</text>
<text x="229.9" y="77.4">Valve1+</text>
<text x="229.9" y="79.9">Valve1-</text>
<text x="229.9" y="82.4">Valve2+</text>
<text x="229.9" y="87.5">Valve3+</text>
<text x="229.9" y="85">Valve2-</text>
<text x="229.9" y="90.1">Valve3-</text>
<text x="229.9" y="92.6">Valve4+</text>
<text x="229.9" y="95.1">Valve4-</text>
<text x="118.1" y="119.3">Valve3+</text>
<text x="243.4" y="119.3">Valve_cur4</text>
<text x="118.1" y="121.8">Valve3-</text>
<text x="243.4" y="124.4">Valve_cur3</text>
<text x="243.4" y="129.4">Valve_cur2</text>
<text x="243.4" y="134.5">Valve_cur1</text>
<text x="109.8" y="166">1N4148W Valve4-</text>
<text x="118.1" y="163.7">Valve4+</text>
</g>
<g font-size="1.8" fill="#009600">
<text x="130.8" y="45.6">Valve_cur1</text>
<text x="130.8" y="90.1">Valve_cur2</text>
<text x="130.8" y="134.5">Valve_cur3</text>
<text x="221.4" y="136.8">TL081HIDBVR</text>
<text x="130.8" y="179">Valve_cur4</text>
</g>
</svg>
